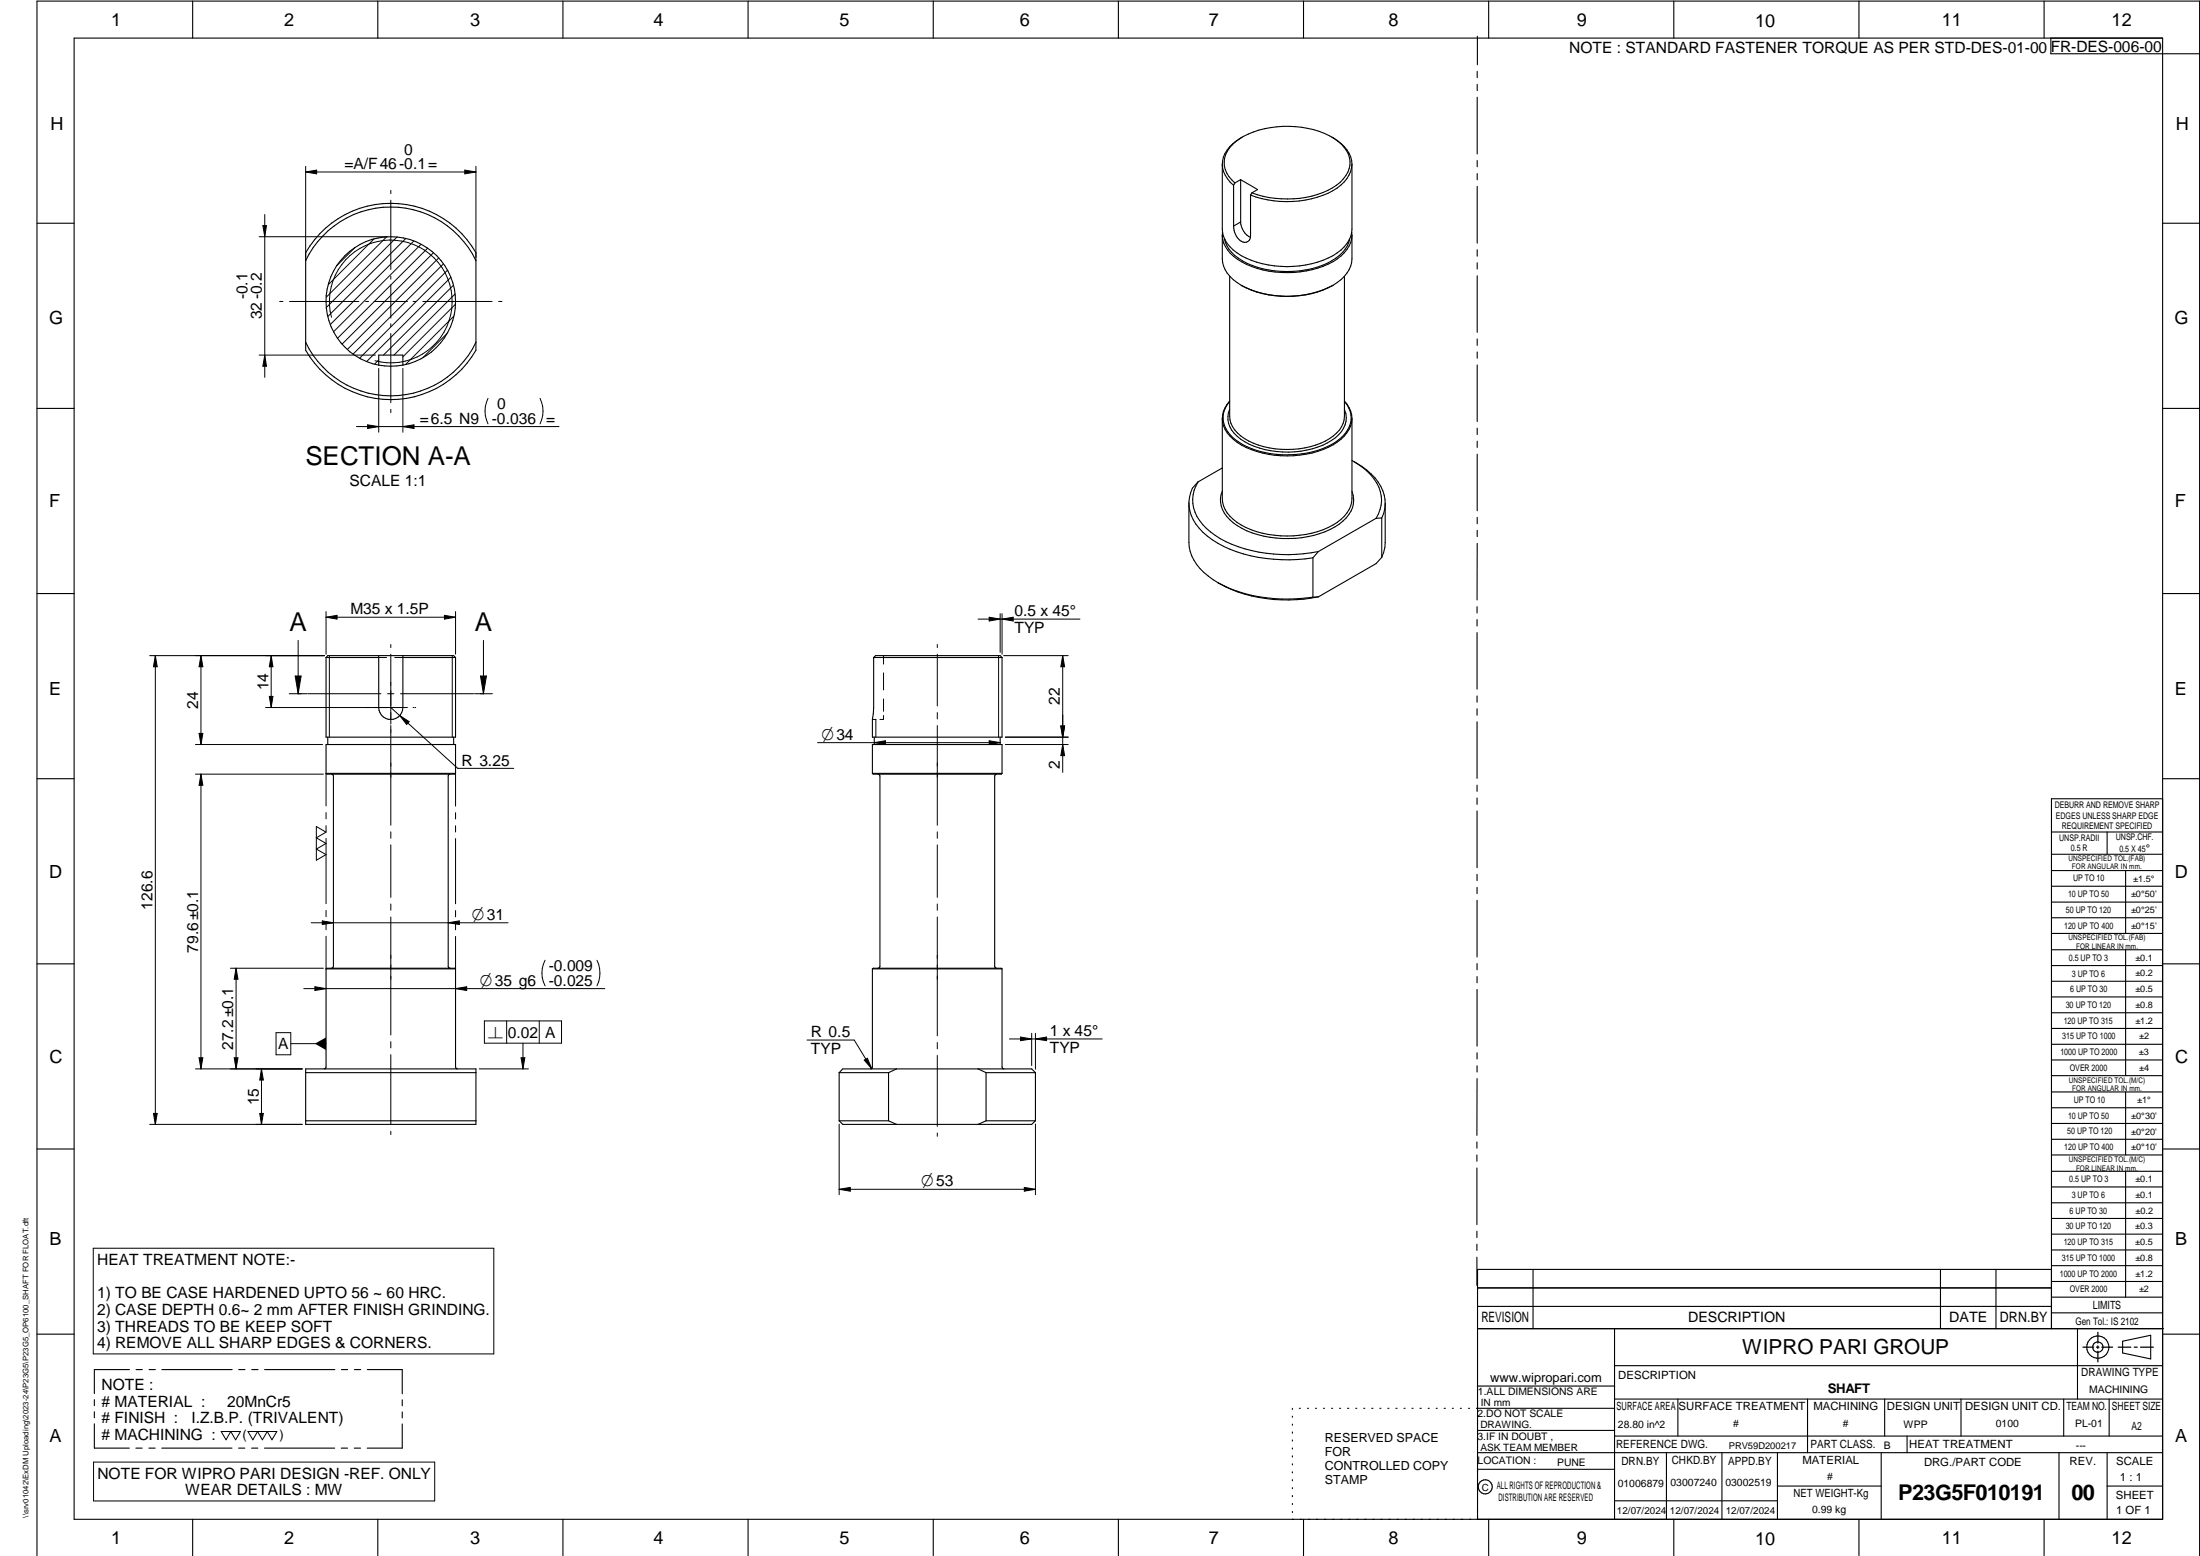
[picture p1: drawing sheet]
<svg xmlns="http://www.w3.org/2000/svg" width="594mm" height="420mm" viewBox="0 0 594 420" stroke-linecap="round" stroke-linejoin="round" font-family="sans-serif">
<g fill="none" stroke="#000" stroke-width=".3">
<path d="M20 10.3h564v400h-564zM52 .3v10M102 .3v10M152 .3v10M202 .3v10M252 .3v10M302 .3v10M352 .3v10M398.9 19.3v1.7M398.9 9.8v7.7M402 .3v10M452 .3v10"/>
<path d="M502 .3v10M552 .3v10M553.8 10.3v4.2h40.3M335.5 37a9.5 9.5 0 0 0-5.3 6.4 7 7 0 0 0 2.9 6.6M359.6 37a9.3 9.3 0 0 1 5.5 7.4M398.9 22.8v1.7M398.9 26.2v15.4M330.1 44.3v17.6a8.7 8.7 0 0 0 5.1 7.1 26.9 26.9 0 0 0 25.9-.7 8.4 8.4 0 0 0 4-6.4v-17.6M333.1 50v11M333.5 49.4l-.4 .6M333.5 49.4a6.7 6.7 0 0 1 .1-11.1 24.7 24.7 0 0 1 19.5-3.6 16.7 16.7 0 0 1 9.9 5.1 6.4 6.4 0 0 1-1.1 9.4 23.5 23.5 0 0 1-17.6 4.4 23.4 23.4 0 0 1-6.2-1.5M335 59.9a4.8 4.8 0 0 0 2.7 4.2"/>
<path d="M335 48.5l4.6 2.7-1.5 .9M335 48.5v11.4M335 48.5l-1.5 .9M335 59.9l-1.9 1.1M337.7 52.7v11a1.64 1.64 0 0 1-1 1.7 1.64 1.64 0 0 1-1.9-.5l-1.1-1.5-.5-1.2-.1-1.2M338.1 52.1l-.4 .6M365.1 44.4a8.8 8.8 0 0 1-5.2 7.1 27.7 27.7 0 0 1-22.2 1.2M398.9 43.3v1.7M398.9 46.9v1.7M398.9 50.3v15.4M10 60.3h10M82.5 70.4a25.5 25.5 0 0 1 23-14.5 25.5 25.5 0 0 1 23 14.5"/>
<path d="M86.4 63.1a26.5 26.5 0 0 1 42.1 5.1v26.4a26.5 26.5 0 0 1-46 0v-26.4l1.2-1.8zM330.1 63.5v6.4a8 8 0 0 0 3.9 6.4l1.3 .8M330.1 62.7a7.9 7.9 0 0 0 4.1 7.3 26.7 26.7 0 0 0 26.9-.1 8.5 8.5 0 0 0 4-6.4M330.7 64.5a10 10 0 0 0 6.1 6.6 27 27 0 0 0 22.8-.7 9.3 9.3 0 0 0 4.9-5.9M332.1 74.6v37.8a8.1 8.1 0 0 0 5.1 6.7 24.2 24.2 0 0 0 21.9-.7 7.4 7.4 0 0 0 3.9-6v-37.8M335.2 77a27 27 0 0 0 24.8 0M336.5 77.7a28.2 28.2 0 0 0 20.8 .6M360 77l-1.5 .8M365 62.7l.1 .8M365.1 63.5v6.4a9 9 0 0 1-5.1 7.1M398.9 67.4v1.8M398.9 71v1.6"/>
<path d="M398.9 74.5v15.2M584 60.3h10M82.5 92.4a25.5 25.5 0 0 0 23 14.5 25.5 25.5 0 0 0 23-14.5M102.3 98.6v-2.7h6.5v2.7M108.8 98.6a17.5 17.5 0 0 0 11.3-26.9 17.5 17.5 0 0 0-29.1 0 17.5 17.5 0 0 0 11.3 26.9M108.8 98.6a18.1 18.1 0 0 1-6.5 0M398.9 91.5v1.8M398.9 95v1.7M398.9 98.6v15.2M10 110.3h10M330.1 113v21.6a8.6 8.6 0 0 0 5.1 7.2 27.4 27.4 0 0 0 24.8 0 8.8 8.8 0 0 0 5.1-7.2v-21.6M332.1 108.3a6.7 6.7 0 0 0 1 10.4 23.7 23.7 0 0 0 16.2 4.4 21 21 0 0 0 13.7-5.3 7.4 7.4 0 0 0 2.1-4.8"/>
<path d="M363 110.5a6.4 6.4 0 0 1-2.4 7.7 23.6 23.6 0 0 1-17.5 3.5 15.8 15.8 0 0 1-10.5-5.5 5.8 5.8 0 0 1-.5-5.7M363 108.4a6.4 6.4 0 0 1-.6 9.6 22.5 22.5 0 0 1-16 4.8 21 21 0 0 1-14-5.2 6.5 6.5 0 0 1-.3-9.2M363 108.3a7.5 7.5 0 0 1 2.1 4.7M398.9 115.6v1.7M398.9 119.1v1.7M584 110.3h10M321 135.8v10.7a11.9 11.9 0 0 0 5.3 9.1 34.4 34.4 0 0 0 19.9 6.2l4.1-.1 4.2-.5M323.5 130.1a7.6 7.6 0 0 0-2.4 6.6 12.8 12.8 0 0 0 6.3 9.1 39.4 39.4 0 0 0 27.1 4.8M323.5 130.1a9.3 9.3 0 0 0 1.3 11.5 26.4 26.4 0 0 0 15.1 7.5 42.8 42.8 0 0 0 16.1-.2M330.1 126.4l-6.6 3.7M365.1 124.3a17.1 17.1 0 0 1 8.3 8.2 9 9 0 0 1-.3 7.4M365.1 132.6a6.9 6.9 0 0 1-2.5 8.1 24.7 24.7 0 0 1-18 4.6 19.5 19.5 0 0 1-13.3-5.9 6.6 6.6 0 0 1-1.2-6.8"/>
<path d="M365.6 124.6l.7 .5M366.5 125.2a12.5 12.5 0 0 1 6.6 10 10.3 10.3 0 0 1-1.5 4.8M371.6 140l-15.6 8.9M373.1 139.9l-1.5 .1M373.1 139.9v10.6M374.1 135.8l-.1 12-.9 2.7M398.9 122.6v15.3M398.9 139.7v1.7M328.8 157.3a39.1 39.1 0 0 0 27.2 3.9M354.5 150.6v10.6M356 148.9l-1.5 1.7M373.1 150.5l-1.5 1.7-15.6 9"/>
<path d="M398.9 143.2v1.7M398.9 146.7v15.3M10 160.3h10M88 177.5h14.3M88 177.5l.5-.5h34l.5 .5M108.8 177.5h14.2M108.8 177v14.1a3.3 3.3 0 0 1-3.3 3.2 3.3 3.3 0 0 1-3.2-3.2v-14.1M123 177.5v21.6h-35v-21.6M235.9 177.5h34.7M235.9 177.5l.5-.5h33.7l.5 .5M270.6 177.5v21.6h-35v-4.8l.3-3.2v-13.6M356 161.2h-1.5"/>
<path d="M398.9 163.8v1.7M398.9 167.3v1.7M398.9 170.8v15.3M584 160.3h10M88.5 199.1v1.9M122.5 199.1v1.9M236.1 199.1v1.9M270.1 199.1v1.9M398.9 187.9v1.7M398.9 191.4v1.7M398.9 194.9v15.3M10 210.3h10"/>
<path d="M88 208.8h35M88 208.8v-7.8h35v7.8M89.5 209l.3 .1 .2 .4v51.4l-.5 .6M121.5 209l-.2 .1-.3 .5v51.3l.5 .6M123 208.8l-.2 .2h-34.6l-.2-.2M235.6 208.8v-7.8h35v7.8M235.6 208.8h35M237.1 209l.3 .1 .2 .4v51.4l-.5 .6M269.1 209l-.2 .1-.3 .5v51.3l.5 .6M270.6 208.8l-.2 .2h-34.6l-.2-.2M398.9 212v1.7M398.9 215.5v1.7"/>
<path d="M398.9 219v15.3M584 215.7h-30v143.1M584 210.3h10M398.9 236.1v1.7M398.9 239.6v1.7M554 224.7h30M554 230.7h30M554 235.1h30M554 239.3h30M569 224.7v6M574 235.1v17M398.9 243.1v15.3"/>
<path d="M554 243.6h30M554 247.8h30M554 252.1h30M554 256.5h30M574 256.5v33.9M10 260.3h10M88 261.6h35M88 261.6v26.5l-.2 .5h-.3M123 261.6l-.2-.1h-34.6l-.2 .1M123 261.6v26.5l.3 .5h.2M235.6 261.6h35M235.6 261.6v26.5l-.2 .5h-.3"/>
<path d="M270.6 261.6l-.2-.1h-34.6l-.2 .1M270.6 261.6v26.5l.2 .5h.3M398.9 260.2v1.7M398.9 263.7v1.7M398.9 267.2v15.3M554 260.7h30M554 265h30M554 269.2h30M554 273.5h30M554 277.7h30M584 260.3h10M82.5 289.6h46"/>
<path d="M82.5 288.6h46v15h-46zM226.6 289.6l1-1h51l1 1M226.6 289.6h13.3M226.6 289.6v13M239.9 289.6v13M242.1 288.6l-2.2 1M264.1 288.6l2.2 1M266.3 289.6h13.3M266.3 289.6v13M279.6 289.6v13M398.9 284.3v1.7M398.9 287.8v1.7"/>
<path d="M398.9 291.3l-.1 15.3M554 282h30M554 286.2h30M554 290.4h30M554 294.9h30M554 299.1h30M574 294.9v17M10 310.3h10M82.5 302.6h46M226.6 302.6l1 1h51l1-1M226.6 302.6h13.3M239.9 302.6l2.2 1"/>
<path d="M266.3 302.6h13.3M266.3 302.6l-2.2 1M398.8 308.4v1.6M398.8 311.9v1.7M398.8 315.4v15.3M554 303.4h30M554 307.6h30M554 311.9h30M554 316.3h30M574 316.3v34M584 310.3h10M398.8 332.4v1.8"/>
<path d="M398.8 336v1.7M398.8 339.5v7.6M554 320.5h30M554 324.8h30M554 329h30M554 333.2h30M554 337.5h30M399 358.8h185.2M399 352.8h155M399 347.8h155M414 342.8v16M436 358.8v51.5"/>
<path d="M524 342.8v16M539 342.8v16M554 341.8h30M554 346h30M554 350.3h30M554 354.5h30M554 342.8h-155v67.5M561 358.8v19M10 360.3h10M25.5 378v1.6M35 369.8h-9.5v6.5M36.7 369.8h1.7"/>
<path d="M40.3 369.8h1.6M43.7 369.8h19M64.5 369.8h1.7M68 369.8h1.7M71.5 369.8h18.9M92.2 369.8h1.7M95.7 369.8h1.7M99.2 369.8h9.4v6.5M108.6 378v1.6M399 374.3h37M436 368.8h148M436 377.8h148"/>
<path d="M453.1 377.8v10M488.1 377.8v14.5M508.9 377.8v10M529.5 377.8v10M557.3 377.8v10M569.5 377.8v10M573.2 362.2l7.6-1.6v6.3l-7.6-1.6zM584 360.3h10M25.5 384.5v6.5h9.4M25.5 381.2v1.6M36.7 391h1.7M40.2 391h1.7"/>
<path d="M43.7 391h18.9M64.4 391h1.7M67.9 391h1.7M71.4 391h19M92.2 391h1.6M95.7 391h1.7M108.6 384.5v6.5h-9.5M108.6 381.3v1.6M349 380.3v.3M349 382.4v.3M349 384.6v.3M349 386.7v.3"/>
<path d="M349 388.8v.3M349 391v.3M349 393.1v.3M349 395.3v.3M349 397.4v.3M349 399.5v.3M350.9 380.3h.2M353.1 380.3h.2M355.2 380.3h.3M357.4 380.3h.3M359.6 380.3h.3M361.7 380.3h.3"/>
<path d="M363.9 380.3h.3M366.1 380.3h.3M368.3 380.3h.2M370.4 380.3h.3M372.6 380.3h.3M374.8 380.3h.3M376.9 380.3h.4M379.1 380.3h.3M381.3 380.3h.3M383.4 380.3h.4M385.6 380.3h.3M387.8 380.3h.3"/>
<path d="M390 380.3h.3M392.2 380.3h.3M394.3 380.3h.3M396.5 380.3h.3M398.7 380.3h37.3M399 386.2h37M399 396.7h37M436 387.8h148M450 392.3v18M465 392.3v18M480 392.3v18M508 392.3v18"/>
<path d="M515 387.8v4.5M556 392.3v18M569 392.3v18M584 392.3h-185M52 410.3v9.7M102 410.3v9.7M152 410.3v9.7M202 410.3v9.7M252 410.3v9.7M302 410.3v9.7M349 401.7v.3M349 403.8v.4"/>
<path d="M349 406v.3M349 408.1v.3M352 410.3v9.7M402 410.3v9.7M436 405.3h44M452 410.3v9.7M480 401.3h28M502 410.3v9.7M552 410.3v9.7M569 401.3h15M10 420v-419.7h584v419.7"/>
<circle cx="566.5" cy="363.8" r="2.99"/>
<circle cx="566.5" cy="363.7" r="1.41"/>
<circle cx="401.1" cy="401.5" r="1.9"/>
</g>
<g fill="none" stroke="#000" stroke-width=".27">
<path d="M71.5 57.9v44M82.5 44.9v24.6M82.5 46.4l3-.5v1zM82.5 46.4h46M105.5 51.4v.9M105.5 54.1v18.7M125.5 45.9l3 .5-3 .5zM128.5 44.9v24.6M70 63.9h34.6M71 60.9h1l-.5 3zM95.8 66.8l-4.9 5M101 64.5l-12.4 12.4"/>
<path d="M104.4 64l-16.3 16.3M105.5 74.5v.9M105.5 76.9v9M107.2 64l-19.1 19.1M109.6 64.4l-21.1 21.1M111.8 65.1l-22.6 22.5M113.7 66l-23.6 23.6M115.5 67l-24.4 24.4M117 68.2l-24.6 24.7M118.5 69.6l-24.7 24.8M119.8 71.2l-24.5 24.4M120.9 72.9l-23.8 23.8"/>
<path d="M121.7 74.9l-22.7 22.7M122.5 77l-19 18.9M122.9 79.4l-16.5 16.5M70 95.9h31.4M71.5 95.9l.5 3h-1zM75.5 81.4h.9M78.2 81.4h18.7M89.5 85.7a16.6 16.6 0 0 1 14.6-20.8 16.6 16.6 0 0 1 17.9 17.9 16.6 16.6 0 0 1-20.7 14.6M98.7 81.4h.8M101 81.4h9M102.3 99.5v17.2M102.3 97.2l-1.2 1.1"/>
<path d="M105.5 87.4v.8M105.5 90v18.8M108.8 99.5v17.2M111.5 81.4h.8M114.2 81.4h18.7M120.7 90l-6.5 6.6M122.5 85.4l-13 13M123 82.1l-14.2 14.3M134.7 81.4h.8M96.3 115.2h54.7M99.3 114.7l3 .5-3 .5zM105.5 110.5v.9"/>
<path d="M108.8 115.2l3-.5v1zM131.8 107.6a7.8 7.8 0 0 0 0 6.9M145.8 107.6a7.8 7.8 0 0 1 0 6.9M40.4 177h47.2M41.9 177l.6 3h-1.1zM41.9 177v126.6M54.3 177l.5 3h-1zM54.3 177v24M73.2 177v14.1M73.2 177l.5 3h-1zM80.5 172.9v14.4M88 165.1v11.6"/>
<path d="M88 166.7l3-.5v1zM88 166.7h35M88.9 177v22.1M102.3 177.5h2.1M105.5 174v.9M105.5 176.7v18.8M106.6 177.5h2.2M120 166.2l3 .5-3 .5zM122.1 177v22.1M123 165.1v11.6M130.5 172.9v14.4M238.6 177v2.3"/>
<path d="M253.1 174v.9M253.1 176.7v13.9M264.1 167.2h27.5M267.1 166.7l3 .5-3 .5zM269.7 177v22.1M270.1 165.7v10.4M270.6 165.7v11M270.6 167.2l3-.5v1zM271 177h17.5M287 177l.5 3h-1zM287 177v31.6M53.8 198h1l-.5 3z"/>
<path d="M72.7 188h1l-.5 3.1zM78.1 187.3h4.8M79.7 182.5h1.6l-.8 4.8zM83.1 187.3h19.8M104.6 187.3h1.8M105.5 195.9v26.9M105.5 191.1l18.1 16.4h15.1M107.9 193.2l2.6 1.7-.7 .7zM108.2 187.3h19.7M110 191.1h-38.3M111.5 191.1h.3M112 191.1h.3"/>
<path d="M128.1 187.3h4.9M129.7 182.5h1.7l-.9 4.8zM235.6 194.3h1M236.5 194.3v4.8M238.6 188.7v3.4M238.6 181.7v4.6M238.6 193.2v1.1h-1M253.1 192.4v1.7M253.1 195.9v26.9M271.5 199.1h17M286.5 196h1l-.5 3.1zM52.8 201h34.3"/>
<path d="M52.8 209h34.5M54.3 209l.5 3h-1zM54.3 209v79.6M88 208.8v8.8M88 219.4v1.7M123 208.8v8.9M123 219.5v1.6M220.8 200.5h49.3M236.1 200.5l3-.5v1zM267.1 200l3 .5-3 .5zM271.5 201h17M287 201l.5 3h-1z"/>
<path d="M85.4 223.2l2.6 1.5-2.6 1.5 2.6 1.6-2.6 1.5 2.6 1.5-2.6 1.5zM88 222.9v1.7M88 226.4v17.6M105.5 224.6v1.8M105.5 228.1v14.2M123 223v1.7M123 226.4v17.7M253.1 224.6v1.8M253.1 228.1v14.2M84 249.2h53.2M87 248.7l3 .5-3 .4zM88 245.8v1.7"/>
<path d="M88 249.3v1.7M88 252.8v8.8M105.5 244.1v1.7M105.5 247.6v31.9M121 249.2l3-.5v.9zM123 245.9v1.7M123 249.3v1.8M123 252.9v8.7M147.2 259.3a7.5 7.5 0 0 0 0 6.9M161.2 259.3a7.8 7.8 0 0 1 0 6.9M253.1 244.1v1.7M253.1 247.6v32.1"/>
<path d="M62.2 261.5h25.1M63.7 261.5l.6 2.9h-1.1zM63.7 261.5v27.1M74.5 278.8h4v6h-4zM82 267h81.3M85 266.4l3 .6-3 .5zM123 267l3-.6v1.1zM130.8 275.7h20.8v6h-20.8zM136.8 275.7v6M145.6 275.7v6M278.6 279v8.7M279.6 279v9.7"/>
<path d="M52.8 288.6h28.8M53.8 285.6h1l-.5 3zM63.2 285.6h1.1l-.6 3zM70.6 288.6l.5 3h-1zM70.6 288.6v15M78.5 281.8h9.5M105.5 281.3v1.7M105.5 284.8v18.9M129.4 288.6h13.3M140.7 285.6h1l-.5 3zM141.2 281.7v6.9M217.9 280.8h12.8l4.7 7.7"/>
<path d="M233.4 286.3l.8-.5 1.2 2.7zM253.1 281.5v1.7M253.1 285v19.2M272.6 280.5h25M275.6 280l3 .5-3 .5zM279.6 280.5l3-.5v1zM40.4 303.6h41.2M41.4 300.7h1.1l-.6 2.9zM70.1 300.7h1l-.5 2.9zM105.5 305.5v.9M226.6 303.5v19.1M253.1 305.9v.9"/>
<path d="M279.6 303.5v19.1M25.2 337.1h108.1v28.5h-108.1zM226.6 321.1h53M226.6 321.1l3-.5v1zM276.6 320.6l3 .5-3 .5zM25.3 394.8h92.1v10.5h-92.1zM59.7 386.5h5.2l-1.3 2.3-1.3-2.3-1.3 2.3zM67 386.5h7.8l-1.4 2.3-1.2-2.3-1.3 2.3-1.4-2.3-1.2 2.3z"/>
</g>
<path d="M566.5 359.7v3M562.5 363.8h2.9M566.1 363.8h.7M566.5 363.4v.7M566.5 364.9v2.8M567.6 363.8h2.9M572 363.8h3.4M576.3 363.8h.8M578 363.8h3.5" fill="none" stroke="#000" stroke-width=".34"/>
<g fill="#000">
<path d="M82.5 46.4l3-.5v1zM125.5 45.9l3 .5-3 .5zM71 60.9h1l-.5 3zM71.5 95.9l.5 3h-1zM99.3 114.7l3 .5-3 .5zM108.8 115.2l3-.5v1zM88 166.7l3-.5v1zM120 166.2l3 .5-3 .5zM267.1 166.7l3 .5-3 .5zM270.6 167.2l3-.5v1zM41.9 177l.6 3h-1.1zM54.3 177l.5 3h-1z"/>
<path d="M53.8 198h1l-.5 3zM72.7 188h1l-.5 3.1zM73.2 177l.5 3h-1zM79.7 182.5h1.6l-.8 4.8zM107.9 193.2l2.6 1.7-.7 .7zM129.7 182.5h1.7l-.9 4.8zM286.5 196h1l-.5 3.1zM287 177l.5 3h-1zM54.3 209l.5 3h-1zM236.1 200.5l3-.5v1zM267.1 200l3 .5-3 .5zM287 201l.5 3h-1z"/>
<path d="M87 248.7l3 .5-3 .4zM121 249.2l3-.5v.9zM63.7 261.5l.6 2.9h-1.1zM85 266.4l3 .6-3 .5zM123 267l3-.6v1.1zM53.8 285.6h1l-.5 3zM63.2 285.6h1.1l-.6 3zM70.6 288.6l.5 3h-1zM85 281.8l3-1.7v3.4zM140.7 285.6h1l-.5 3zM233.4 286.3l.8-.5 1.2 2.7zM275.6 280l3 .5-3 .5z"/>
<path d="M279.6 280.5l3-.5v1zM41.4 300.7h1.1l-.6 2.9zM70.1 300.7h1l-.5 2.9zM226.6 321.1l3-.5v1zM276.6 320.6l3 .5-3 .5z"/>
</g>
<g font-size="7">
<text x="82.5" y="125.6">SECTION A-A</text>
<text x="78.2" y="170.4">A</text>
<text x="128.2" y="170.4">A</text>
</g>
<g font-size="5.9">
<text x="512.6" y="405.1">P23G5F010191</text>
<text x="559.4" y="405.1">00</text>
</g>
<text font-size="5.6" x="470.5" y="365.5">WIPRO PARI GROUP</text>
<g font-size="4.9">
<text x="30" y="6.9">1</text>
<text x="76.7" y="6.9">2</text>
<text x="127" y="6.9">3</text>
<text x="176.5" y="6.9">4</text>
<text x="226.7" y="6.9">5</text>
<text x="275.4" y="6.9">6</text>
<text x="326.4" y="6.9">7</text>
<text x="375" y="6.9">8</text>
<text x="425.8" y="6.9">9</text>
<text x="473.9" y="7.3">10</text>
<text x="524.3" y="6.9">11</text>
<text x="570.2" y="6.9">12</text>
<text x="13.6" y="35.1">H</text>
<text x="587.6" y="35.1">H</text>
<text x="13.2" y="87.5">G</text>
<text x="587.2" y="87.5">G</text>
<text x="13.2" y="137">F</text>
<text x="587.2" y="137">F</text>
<text x="13.2" y="187.6">E</text>
<text x="587.2" y="187.6">E</text>
<text x="13.2" y="237">D</text>
<text x="587.2" y="237">D</text>
<text x="13.4" y="287.1">C</text>
<text x="587.4" y="287.1">C</text>
<text x="13.4" y="336.2">B</text>
<text x="587.4" y="336.2">B</text>
<text x="13.4" y="389.3">A</text>
<text x="587.4" y="389.3">A</text>
<text x="30" y="416.9">1</text>
<text x="76.7" y="416.9">2</text>
<text x="127" y="416.9">3</text>
<text x="176.5" y="416.9">4</text>
<text x="226.7" y="416.9">5</text>
<text x="275.4" y="416.9">6</text>
<text x="326.4" y="416.9">7</text>
<text x="375" y="416.9">8</text>
<text x="425.8" y="416.9">9</text>
<text x="473.9" y="417.3">10</text>
<text x="524.3" y="416.9">11</text>
<text x="570.2" y="416.9">12</text>
</g>
<g font-size="4.6">
<text x="221.8" y="199.8">O34</text>
<text x="127.4" y="248.4">O31</text>
<text x="129.6" y="266.2">O35 g6</text>
<text x="131.7" y="280.2">n</text>
<text x="248.7" y="320.4">O53</text>
</g>
<g font-size="4.2">
<text x="423.7" y="14.3">NOTE : STANDARD FASTENER TORQUE AS PER STD-DES-01-00</text>
<text x="553.8" y="14">FR-DES-006-00</text>
<text x="109.2" y="41.8">0</text>
<text x="93" y="45.7">=A/F46-0.1=</text>
<text x="66.8" y="80.9" transform="rotate(-90 66.8 80.9)">-0.1</text>
<text x="70.7" y="86.2" transform="rotate(-90 70.7 86.2)">32-0.2</text>
<text x="134.2" y="110.5">0</text>
<text x="113.4" y="114.5">=6.5 N9</text>
<text x="132.8" y="114.5">-0.036 =</text>
<text x="94.4" y="131.1">SCALE 1:1</text>
<text x="94.6" y="165.9">M35 x 1.5P</text>
<text x="273.9" y="166.4">0.5 x 45°</text>
<text x="273.9" y="170.9">TYP</text>
<text x="53.5" y="191.4" transform="rotate(-90 53.5 191.4)">24</text>
<text x="72.5" y="186.4" transform="rotate(-90 72.5 186.4)">14</text>
<text x="286.2" y="190.4" transform="rotate(-90 286.2 190.4)">22</text>
<text x="124.7" y="206.7">R 3.25</text>
<text x="286.2" y="207.5" transform="rotate(-90 286.2 207.5)">2</text>
<text x="41.2" y="245.6" transform="rotate(-90 41.2 245.6)">126.6</text>
<text x="53.5" y="257.3" transform="rotate(-90 53.5 257.3)">79.6±0.1</text>
<text x="148.2" y="262.3">-0.009</text>
<text x="148.2" y="266.2">-0.025</text>
<text x="137.1" y="280.2">0.02 A</text>
<text x="219" y="280.1">R 0.5</text>
<text x="283.5" y="279.8">1 x 45°</text>
<text x="63" y="283.5" transform="rotate(-90 63 283.5)">27.2±0.1</text>
<text x="75.1" y="283.3">A</text>
<text x="219" y="284.6">TYP</text>
<text x="283.5" y="284.3">TYP</text>
<text x="69.9" y="298.5" transform="rotate(-90 69.9 298.5)">15</text>
<text x="26.2" y="341.6">HEAT TREATMENT NOTE:-</text>
<text x="26.2" y="350.6">1) TO BE CASE HARDENED UPTO 56 ~ 60 HRC.</text>
<text x="26.2" y="355.1">2) CASE DEPTH 0.6~ 2 mm AFTER FINISH GRINDING.</text>
<text x="26.2" y="359.6">3) THREADS TO BE KEEP SOFT</text>
<text x="26.2" y="364.1">4) REMOVE ALL SHARP EDGES &amp; CORNERS.</text>
<text x="27.4" y="375.4">NOTE :</text>
<text x="27.4" y="379.9"># MATERIAL :</text>
<text x="61.3" y="379.9">20MnCr5</text>
<text x="27.4" y="384.3"># FINISH :</text>
<text x="27.4" y="388.8"># MACHINING :</text>
<text x="51.7" y="384.3">I.Z.B.P. (TRIVALENT)</text>
<text x="26.3" y="399.3">NOTE FOR WIPRO PARI DESIGN -REF. ONLY</text>
<text x="50" y="403.8">WEAR DETAILS : MW</text>
</g>
<g font-size="3.9">
<text x="400" y="357.1">REVISION</text>
<text x="455.9" y="357.1">DESCRIPTION</text>
<text x="526.4" y="357.1">DATE</text>
<text x="540" y="357.1">DRN.BY</text>
</g>
<text font-size="3.6" x="493.6" y="376.1">SHAFT</text>
<g font-size="3.5">
<text x="402.4" y="373.3">www.wipropari.com</text>
<text x="65.5" y="388.5">(</text>
<text x="75.4" y="388.5">)</text>
</g>
<g font-size="3.4">
<text x="357.8" y="389.5">RESERVED SPACE</text>
<text x="357.8" y="393.3">FOR</text>
<text x="357.8" y="397">CONTROLLED COPY</text>
<text x="357.8" y="400.8">STAMP</text>
</g>
<g font-size="3.1">
<text x="565.1" y="353.5">LIMITS</text>
<text x="562" y="371.7">DRAWING TYPE</text>
<text x="437" y="372.3">DESCRIPTION</text>
<text x="436.5" y="380.8">SURFACE AREA</text>
<text x="453.3" y="380.8">SURFACE TREATMENT MACHINING</text>
<text x="509.5" y="380.8">DESIGN UNIT DESIGN UNIT CD.</text>
<text x="558" y="380.6">TEAM NO.</text>
<text x="570.3" y="380.7">SHEET SIZE</text>
<text x="575.6" y="386.1">A2</text>
<text x="436.4" y="391.1">REFERENCE DWG.</text>
<text x="437.8" y="395.5">DRN.BY</text>
<text x="451.4" y="395.4">CHKD.BY</text>
<text x="466.6" y="395.5">APPD.BY</text>
<text x="486.7" y="395.4">MATERIAL</text>
<text x="488.9" y="390.9">PART CLASS.</text>
<text x="515.6" y="390.9">HEAT TREATMENT</text>
<text x="519.6" y="395.9">DRG./PART CODE</text>
<text x="558.9" y="395.5">REV.</text>
<text x="571.4" y="395.6">SCALE</text>
<text x="572.5" y="399.9">1 : 1</text>
<text x="484.3" y="404.2">NET WEIGHT-Kg</text>
<text x="571.4" y="404.7">SHEET</text>
<text x="571.4" y="408.8">1 OF 1</text>
</g>
<text font-size="3" x="579.5" y="230.1">°</text>
<g font-size="2.8">
<text x="560.4" y="357.7">Gen Tol.: IS 2102</text>
<text x="399.1" y="376.6">1.ALL DIMENSIONS ARE</text>
<text x="564.2" y="376.2">MACHINING</text>
<text x="399" y="382.7">2.DO NOT SCALE</text>
<text x="399" y="388.7">3.IF IN DOUBT ,</text>
<text x="436.9" y="385.5">28.80 in^2</text>
<text x="468" y="385.3">#</text>
<text x="497.6" y="385.2">#</text>
<text x="514" y="385.5">WPP</text>
<text x="538.9" y="385.4">0100</text>
<text x="560.4" y="385.3">PL-01</text>
<text x="399" y="395.4">LOCATION :</text>
<text x="420.5" y="396">PUNE</text>
<text x="508.7" y="391.2">B</text>
<text x="560.6" y="391.2">---</text>
<text x="404.2" y="402">ALL RIGHTS OF REPRODUCTION &amp;</text>
<text x="436.8" y="401.5">01006879</text>
<text x="451.1" y="401.3">03007240</text>
<text x="465.9" y="401.3">03002519</text>
<text x="493.4" y="399.5">#</text>
<text x="404.7" y="405.4">DISTRIBUTION ARE RESERVED</text>
<text x="489.3" y="408.5">0.99 kg</text>
</g>
<g font-size="2.7">
<text x="399.9" y="379.7">IN mm</text>
<text x="399.7" y="385.7">DRAWING.</text>
<text x="399.7" y="391.8">ASK TEAM MEMBER</text>
<text x="400.1" y="402.5">C</text>
<text x="436.6" y="408.7">12/07/2024</text>
<text x="450.9" y="408.8">12/07/2024</text>
<text x="466" y="408.9">12/07/2024</text>
</g>
<g font-size="2.5">
<text x="554.9" y="218.3">DEBURR AND REMOVE SHARP</text>
<text x="555.2" y="221">EDGES UNLESS SHARP EDGE</text>
<text x="556.1" y="227.1">UNSP.RADII</text>
<text x="556.8" y="223.8">REQUIREMENT SPECIFIED</text>
<text x="571.4" y="226.9">UNSP.CHF.</text>
<text x="559.2" y="229.9">0.5 R</text>
<text x="572.3" y="230.1">0.5 X 45</text>
<text x="559.8" y="238">UP TO 10</text>
<text x="576.1" y="238.1">±1.5°</text>
<text x="558.5" y="242.2">10 UP TO 50</text>
<text x="575.5" y="242.3">±0°50'</text>
<text x="557.4" y="250.7">120 UP TO 400</text>
<text x="557.9" y="246.5">50 UP TO 120</text>
<text x="575.5" y="250.7">±0°15'</text>
<text x="575.5" y="246.5">±0°25'</text>
<text x="558.7" y="259.4">0.5 UP TO 3</text>
<text x="559.5" y="263.7">3 UP TO 6</text>
<text x="576.6" y="263.6">±0.2</text>
<text x="576.6" y="259.4">±0.1</text>
<text x="559" y="267.9">6 UP TO 30</text>
<text x="576.6" y="267.9">±0.5</text>
<text x="557.8" y="272.2">30 UP TO 120</text>
<text x="576.6" y="272.2">±0.8</text>
<text x="556.9" y="280.7">315 UP TO 1000</text>
<text x="557.3" y="276.4">120 UP TO 315</text>
<text x="576.6" y="276.4">±1.2</text>
<text x="577.7" y="280.7">±2</text>
<text x="556.4" y="284.9">1000 UP TO 2000</text>
<text x="577.6" y="284.9">±3</text>
<text x="558.9" y="289.2">OVER 2000</text>
<text x="577.7" y="289.3">±4</text>
<text x="560" y="297.9">UP TO 10</text>
<text x="577.1" y="297.9">±1°</text>
<text x="558.5" y="302.1">10 UP TO 50</text>
<text x="575.5" y="302.1">±0°30'</text>
<text x="557.4" y="310.6">120 UP TO 400</text>
<text x="558.2" y="306.3">50 UP TO 120</text>
<text x="575.5" y="310.6">±0°10'</text>
<text x="575.5" y="306.4">±0°20'</text>
<text x="558.8" y="319.2">0.5 UP TO 3</text>
<text x="559.4" y="323.4">3 UP TO 6</text>
<text x="576.6" y="319.2">±0.1</text>
<text x="576.6" y="323.5">±0.1</text>
<text x="558.9" y="327.7">6 UP TO 30</text>
<text x="576.7" y="327.7">±0.2</text>
<text x="557.8" y="332">30 UP TO 120</text>
<text x="576.6" y="332">±0.3</text>
<text x="556.8" y="340.5">315 UP TO 1000</text>
<text x="557.3" y="336.3">120 UP TO 315</text>
<text x="576.6" y="336.3">±0.5</text>
<text x="576.6" y="340.5">±0.8</text>
<text x="556.2" y="344.7">1000 UP TO 2000</text>
<text x="576.6" y="344.7">±1.2</text>
<text x="558.9" y="349">OVER 2000</text>
<text x="577.6" y="349">±2</text>
<text x="466.8" y="391.2">PRV59D200217</text>
</g>
<g font-size="2.1">
<text x="558.5" y="232.4">UNSPECIFIED TOL.(FAB)</text>
<text x="559.5" y="234.7">FOR ANGULAR IN mm.</text>
<text x="558.6" y="253.9">UNSPECIFIED TOL.(FAB)</text>
<text x="560.7" y="256.3">FOR LINEAR IN mm.</text>
<text x="558.7" y="292.3">UNSPECIFIED TOL.(M/C)</text>
<text x="559.6" y="294.7">FOR ANGULAR IN mm.</text>
<text x="558.7" y="313.7">UNSPECIFIED TOL.(M/C)</text>
<text x="560.6" y="316.1">FOR LINEAR IN mm.</text>
<text x="7.7" y="409.8" transform="rotate(-90 7.7 409.8)">\\srv01042\ExDM Uploading\2023-24\P23G5\P23G5_OP6100_SHAFT FOR FLOAT.dft</text>
</g>
</svg>
